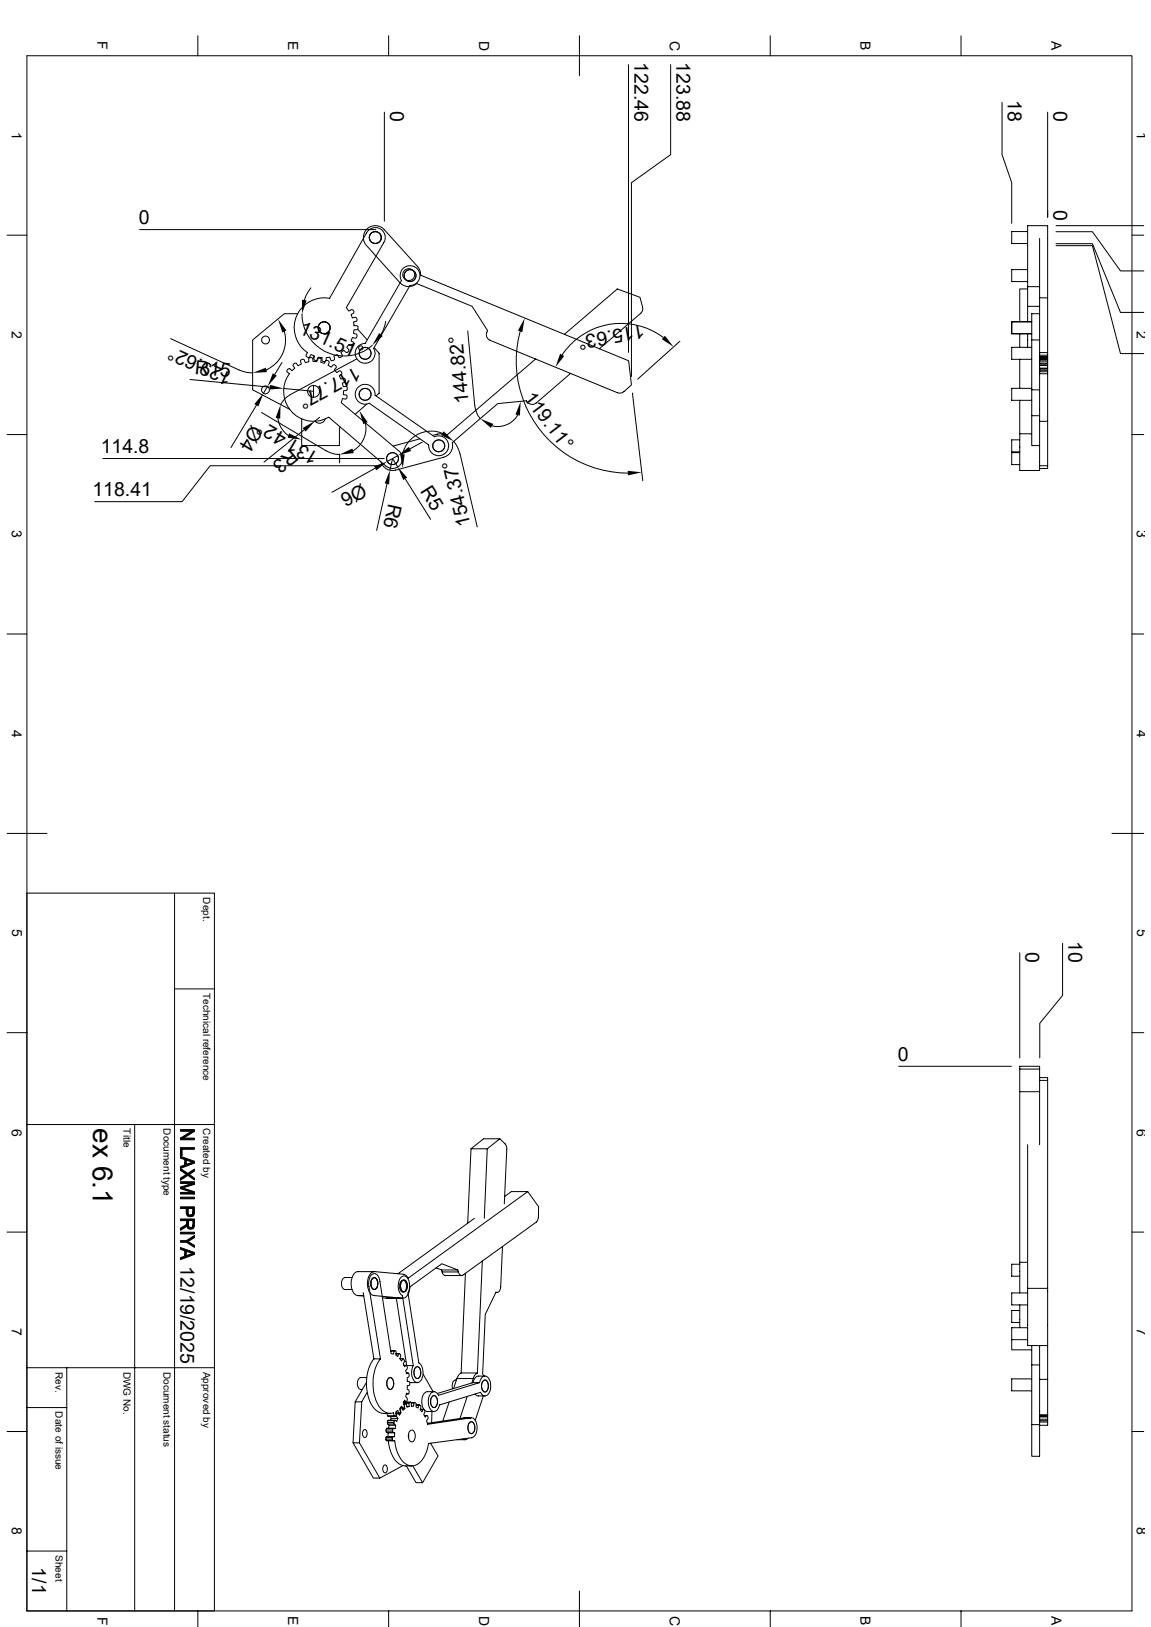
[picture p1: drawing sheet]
<svg xmlns="http://www.w3.org/2000/svg" width="297mm" height="420mm" viewBox="0 0 297 420" stroke-linecap="round" stroke-linejoin="round" font-family="sans-serif">
<g fill="none" stroke="#000" stroke-width=".26">
<path d="M6.9 14.4h285.2v401.4h-285.2zM51.1 9.2v5.2M100.3 9.2v5.2M149.5 9.2v10.4M162.2 16.7v74.3M173.1 16.7v23.2l-10.2 7.3v50M198.8 9.2v5.2M248 9.2v5.2M99.2 29v28.1M258.6 26.5v13.4l2.5 7.3v10.5M270.3 29v27.1M36 59.3h61"/>
<path d="M94.8 59a3.1 3.1 0 0 1 4.3 .3l8.7 9.5 .7 1.4v.8l53.7 22.1 .7 6.3-1.9 1.7a1.58 1.58 0 0 1-1.7 .3l-32.9-13.6a1.61 1.61 0 0 1-.6-2.5l-4-6.2-14.3-5.9a3.1 3.1 0 0 1-4.3-.3l-8.6-9.5a3.1 3.1 0 0 1 .2-4.4zM94.9 59.6a2.56 2.56 0 0 1 3.5-.3 2.56 2.56 0 0 1 .6 3.4l-9.6 16.7 .6 .9 .7-.4 .4 .1 .3 .4-.1 .4-.7 .4 .3 .9 .8-.2 .3 .2 .2 .5-.2 .3-.8 .2 .2 1h.8l.2 .2v.6l-.2 .2h-.8l-.2 1 .8 .2 .2 .3-.2 .5-.3 .2-.8-.2-.3 .9 .7 .4 .1 .3-.3 .5-.4 .1-.7-.4-.5 .8 .5 .6-.3 .7h-.4l-.6-.6-.7 .6 .3 .7-.1 .3-.4 .3-.4-.1-.4-.7-.9 .4 .3 .8-.3 .3-.5 .1-.3-.1-.2-.8-.9 .1v.8l-.3 .2h-.5l-.3-.2v-.8l-.9-.1-.2 .8-.4 .1-.7-.4 .3-.8-.9-.4-.5 .7-.8-.2v-.3l.3-.7a7.7 7.7 0 0 1-2.8-9.3 7.7 7.7 0 0 1 8.5-4.7zM265.2 59.8h-4.1v3.1h4.1M272.5 59.8h9.4l7.2 10.1h6M272.5 58.3h22.6M1.8 60.7h5.1M80.2 74.3l-1.2 2-.5 1.2M104 69.3a2.58 2.58 0 0 1 4.2 .8 2.58 2.58 0 0 1-2.4 3.6l-9.4 16.2a2.57 2.57 0 0 1-1.3 3.7 2.57 2.57 0 0 1-3.4-1.9 2.57 2.57 0 0 1 2.5-3.1l9.4-16.2a2.68 2.68 0 0 1 .4-3.1zM265.2 69.6h-4.1v3.1h4.1M265.2 74v-15.7h5.1v18.6h-2M265.2 74.6h-2.1v8.5M265.2 74v5.1"/>
<path d="M265.2 74h3.1M268.3 76.9v4.1M268.3 79.1h-3.1v4M268.3 61.6v15.3M270.3 76.9v14.1M272.5 63.4h9.4l7.2 27.9h6M272.5 62.9h9.4l7.2 17.7h6M292.1 60.7h3M44 87.4l17.7 8.1 1.1 .4 2.4 .4M49 98l20.7 1.9M69 99.7l-1 1.8M72.8 93.6l-1.9 3"/>
<path d="M73.4 85.6a8.5 8.5 0 0 1-4.7 9.9M74.4 95.2h.4l.6 .5 .7-.7-.5-.6 .1-.4 .4-.3 .4 .1 .4 .6 .9-.4-.3-.8 .2-.3 .4-.2 .4 .1 .3 .8 .9-.2-.1-.8 .3-.3h.5l.3 .2 .1 .8h.9l.2-.7 .3-.2 .5 .1 .2 .3-.1 .7 .9 .3 .3-.7 .4-.1 .4 .2 .2 .4-.3 .7 .8 .5 .5-.6 .3-.1 .4 .4 .1 .4-.5 .6 .6 .7 .7-.5 .3 .1 .3 .4v.4l-.7 .4 .5 .9 .7-.3 .3 .2 .2 .5-.1 .3-.8 .3 .3 .9 .7-.1 .3 .3v.5l-.2 .3-.8 .1v1l.8 .1 .2 .3-.1 .5-.3 .2-.8-.1-.3 1 14.7 12.4a2.58 2.58 0 0 1 .5 3.7 2.58 2.58 0 0 1-3.8 .2l-14.7-12.5a7.7 7.7 0 0 1-9.6-1.5 7.7 7.7 0 0 1-.5-9.7l-.7-.5v-.4zM76.8 81h-3.4l-8.2 6.8v12.8l9.6 5.1M77.9 81a10.9 10.9 0 0 0 6.5 10 10.9 10.9 0 0 0 11.7-1.8M81 91.9v.5M81 99.5l-.1 3.1M82.1 92.4h1M91.3 83.9l.2 .2M92 92.7l-17.1 9.2a6.6 6.6 0 0 0-2.5 2.5M92.3 85l2.4 2.7M96.6 89.7l1.2 1.5v10.3l-.8 .7M99.5 83l-.2 1.2-1 2.2"/>
<path d="M120.7 85.4l1.8 19.3a6.6 6.6 0 0 0 1.4 3.4M134.2 85.5a29 29 0 0 0 27.8 36.6M138.2 92.7l-22.9 19.7a4.3 4.3 0 0 0-3.7 0M145.6 86.3l13.7-11.7 5.8 2.2 .7 2.5a1.5 1.5 0 0 1-.4 1.6l-10.8 9.1M147.2 96.4l-8.9 7.7a1.72 1.72 0 0 1-2.5-.6l-7.4 .7-11.7 10.1a3.1 3.1 0 0 1-2.2 3.7l-12.4 3.4a3.1 3.1 0 0 1-3.8-2.2M171.2 87.1a18.3 18.3 0 0 0-26.2 4.5M175.4 88.1l-10.9 9.8M263.1 86.1v3.6M263.1 92.8v7.4M265.2 86.1v3.6M266.2 87.8v12.8h2.1v20.9h-5.2v-18.2M266.2 83.1h-5.1v3h5.1"/>
<path d="M266.2 89.7h-5.1v3.1h5.1M268.3 87.8v-6.8h-2.1v6.8h2.1v12.8M268.3 92h2v.3h-2h2v.3h-2M268.3 91.7h2v.3M268.3 91h2v.7M268.3 95.2h2M268.3 95.2h2v.4h-2M270.3 95.6v.4h-2M270.3 96v.5h-2M270.3 96.5v12.3M270.3 92.6l-2 .1M270.3 92.7v.2h-2"/>
<path d="M270.3 92.9v.3h-2M270.3 93.2v.5h-2M270.3 93.7v.3h-2M270.3 94v.4h-2M270.3 94.4v.6h-2M270.3 95v.2M1.8 112.2h5.1M26.5 118.4h72.6M66.2 104.6l-6.6 10.9M67.5 106.5l16.7 9.9 2.2 .8 1.2 .1M71.7 107.9a6.5 6.5 0 0 0 2.7 4.5M73.2 100.3l7.7 .7"/>
<path d="M77.9 108.1v6.9h9.7v-4.5l.3-.2M78.5 111l-10.4 8.3M82.5 107.7l-1.2 1M83.9 108.1a1.58 1.58 0 0 1-2.6 .7M87.6 117.2v2.3M92.1 100.3a2.57 2.57 0 0 1 3-.9 2.57 2.57 0 0 1 1.7 2.6l15.3 10.7a2.58 2.58 0 0 1 3.6 1.7 2.58 2.58 0 0 1-2.3 3.2 2.58 2.58 0 0 1-2.8-2.7l-15.3-10.8a2.57 2.57 0 0 1-3.1-.7 2.57 2.57 0 0 1-.1-3.1zM94.3 109.3a6.7 6.7 0 0 1-3.2 7.1M94.7 104.3l-3 2.6M102.7 117.6l-2.8 1.5M108.4 113.3l-7 1.8M109 114.1l-3.2 1.8M114.1 111.8a7.6 7.6 0 0 0-10.3 5.5"/>
<path d="M117.1 113.9l1.2 2.1 .4 1.1 4.4 18.9M133.6 107.1a6 6 0 0 1-6.6 2.8M163.2 101.5l2.7 22.6M263.1 113.5h-2v3.1h2M263.1 116.8h-2v3.1h2M263.1 112h3.1M266.2 100.6v6.7h2.1M266.2 107.3v7.7h2.1M266.2 100.2h-5.1v3.1h5.1M268.3 108.8h2M270.3 108.8v11.4M292.1 112.2h3"/>
<path d="M96.8 120.9l-11.2 6.2M97.4 120.2h-43.2l-7.2 9.3h-22.6M99.9 124.9l-2.7 12M102.7 120.6l-1.4-2.2-.7 3M104.6 123.6l6.5 10.5M268.3 120.2h2M270.3 120.2v.7h-2M1.8 163.7h5.1M292.1 163.7h3M1.8 215.1h10.3M286.9 215.1h8.2M6.9 230.5h48.4v185.3"/>
<path d="M45 230.5v185.3M45 255.3h10.3M263.1 246v27.1M274.2 243.5v13.5l-5.9 7.2v8.9M1.8 266.6h5.1M231.9 275.3h29.1M263.1 276v5.8h5.2v13.7M263.1 275.3v.7h5.2v5.8M263.1 275.3h5.2v.7M263.1 275.3h.1M268.3 278.9h2v53.7M268.3 278.2h2v.7"/>
<path d="M292.1 266.6h3M6.9 290.3h48.4M34.8 290.3v125.5M121.5 296.5l3.3-2.5h4.2l-3.3 2.5zM121.5 296.5l-.8 19.3M125.7 296.5l-.7 18M129 294l1.3 1.3 .5 1-.7 14.5M263.1 281.8v44h2.1M265.2 295.5v37.1M1.8 318.1h5.1M122.4 314.5l-19.7 14.3M130.2 308.9l1.8-1.3h4.2l-30.9 22.3a1.65 1.65 0 0 0-1.2-1l-7.4-.6a2.59 2.59 0 0 0-1.9 2.9 2.82 2.82 0 0 0 1.7 3.2l7.4 .7"/>
<path d="M136.2 307.6l2.8 3.9-.1 2.6-.3 1.1-19.1 13.9a.85 .85 0 0 1-1.2-.8M292.1 318.1h3M90.8 329.8h-1.8a1.79 1.79 0 0 0 0 3.1h1.8M92.3 334.4l1.6 .2M92.3 334.4h1.6M93.7 333.7l2.8 17.1h1.7M96.1 330a.86 .86 0 0 1 1 0 .86 .86 0 0 1 .4 .9v.8a.9 .9 0 0 1-.9 1.2 .9 .9 0 0 1-.9-1.2v-.8zM96.6 328.3h-4.2a2.74 2.74 0 0 0-1.8 3 2.91 2.91 0 0 0 1.7 3.1M98.7 335l5.2 .1M102.3 335.1l2.6 17.4h1.7M103.4 329.8a1.04 1.04 0 0 1 1-.4 1.04 1.04 0 0 1 .8 .7l.5 1.5-.1 1.2-.3 1 2.8 18a3.5 3.5 0 0 1 .1 4.9 1.18 1.18 0 0 1-1.7-1l-.3-1.7 .4-1.5-2.8-18.1a3.6 3.6 0 0 1-.4-4.6zM103.5 330.7a.86 .86 0 0 1 1 0 .86 .86 0 0 1 .4 .9v.8a.9 .9 0 0 1-.9 1.1 .9 .9 0 0 1-.9-1.1v-.8z"/>
<path d="M103.6 330.8l.2-.2a.7 .7 0 0 1 .8-.1 .7 .7 0 0 1 .4 .7 1.78 1.78 0 0 1-.8 2.3 1.86 1.86 0 0 1-.6-2.7zM103.8 330.6a.7 .7 0 0 1 .8-.1 .7 .7 0 0 1 .4 .7 1.78 1.78 0 0 1-.8 2.3 1.89 1.89 0 0 1-.4-2.9zM112.5 327.3l1.5 .5h4.2l-4.2-1.6-8.2 6a2.56 2.56 0 0 1-1.9 2.9M114 327.8l.1 .5M114.1 328.3a.96 .96 0 0 0 .8 1h4.2M114.1 328.3h4.2M118.2 327.8l.1 .5M120.1 328.7l-1.1 25.7h4.2M124.5 325.5l-1.3 28.9M127.9 333.6h.4M129.7 321.7l-.5 10.9-.5 .9-.7 .1-2.8 5.7-.7 15.4 .4 .5M263.1 326.3h-2v3.1h2"/>
<path d="M263.1 338.3h-2v3.1h2M263.1 336.8v5.9M263.1 325.8v8M265.2 333.8h-4.1v3h4.1M265.2 332.6v14.7h5.1M265.2 332.6h5.1M270.3 332.6v14.7M6.9 353.1h48.4M17.2 353.1v62.7M94.6 356.8l-2.9 5.1h1.6l-.5 10.5M94.7 355.6h-1.6a1.79 1.79 0 0 0 0 3.1h.4M94.7 359.4l-1.4 2.5"/>
<path d="M96.5 350.8a11.7 11.7 0 0 0-.2 12.4 4.1 4.1 0 0 0 4.4 1.7M98.2 350.8a11.5 11.5 0 0 0 0 12.8 3.1 3.1 0 0 0 3.4 1.1l.1 .8M100.2 355.8a.73 .73 0 0 1 .8-.1 .73 .73 0 0 1 .5 .7 1.78 1.78 0 0 1-.8 2.3 1.86 1.86 0 0 1-.5-2.9zM100.8 348.6h1.1l-.2 .2M100.8 348.8h.9l-.1 .7-.7-.1-3.1-19.6a1.23 1.23 0 0 0-1.3-1 1.23 1.23 0 0 0-1.2 1.2l-.2 1.6 3.1 19.2M101.9 348.6l.3 .1v.4v.7l.5 .4 .2-.7h-.7M102.2 349.4h.9l-.2 .1M103.1 349.4l.3 .7-.2 .6 .4 .6 .3-.6h-.7M103.9 350.7l.5 .5-.3 .8 .3 .8 .4-.4h-.6M104.4 351.5h.4M104.8 352.4l.3 .6v.4l-.4 .3 .2 .9 .4-.2h-.4M104.9 352.5h.1"/>
<path d="M105.1 356.4l.2 .2M105.3 354.4l.2 .2 .1 .5-.1 .3-.4 .2v1h.5l.1 .8-.1 .3h-.5v.9l.4 .2v.9l-.6 .1M105.3 359.8l-.4-.2-.2 .9 .4 .4-.1 .8-.8 .2M105.7 356.8l2 .1M107.2 353a.86 .86 0 0 1 1 0 .86 .86 0 0 1 .3 .9v.8a.89 .89 0 0 1-.8 1.2 .89 .89 0 0 1-.9-1.2v-.8zM109.2 354.7l2.5 4.5M112 359.2h-1.7a2.49 2.49 0 0 0-1.4 3.2 1.91 1.91 0 0 0 1.4 2h1.7M117.8 356.2a1.33 1.33 0 0 0-1.1 1.9l.1 .4M117.9 355.9l-.8 2.5M117.9 355.9h4.2M119 354.4l-.6 .6-.5 .9M122 356.9h1.7l-10.5 3.3a1.21 1.21 0 0 0-1.3-1 1.21 1.21 0 0 0-1.1 1.1 3.3 3.3 0 0 0 1 4.1 1.63 1.63 0 0 0 1.6-1.7l10.6-3.3a1.21 1.21 0 0 0 1.2 .9 1.21 1.21 0 0 0 1.2-1 3.3 3.3 0 0 0-1.1-4.1 1.63 1.63 0 0 0-1.6 1.7"/>
<path d="M122 356.9l-9.1 2.8M122.1 355.9l-.3 1.1M122.6 359.9l.5 .4h2M123.2 354.4l-.6 .6-.5 .9M124.7 356.4a.7 .7 0 0 1 .8-.1 .7 .7 0 0 1 .4 .7 1.73 1.73 0 0 1-.8 2.3 1.89 1.89 0 0 1-.4-2.9zM125.1 355.2h-1.7a1.74 1.74 0 0 0-1.4 1.7M265.2 342.7h-4.1v3.1M265.2 345.8h-4.1v2.6h5.1M266.2 352.3v15.4h2.1v8.2h-2.1v-8.2M266.2 347.3v5h2.1M266.2 355.9h-5.1v3.1h5.1M268.3 356.1v11.6"/>
<path d="M268.3 347.3v8.8h2M270.3 356.1v9.1M270.3 347.3v8.8M1.8 369.5h5.1M6.9 363.3h10.3M91.1 372.4l5.3 9.2h1.6l6-3.3M91.7 361.9l-.6 10.5h1.7l5.2 9.2M93.9 369.1a.83 .83 0 0 1 .9 .4 .83 .83 0 0 1-.1 1l-.5 .6a1.12 1.12 0 0 1-.3-2zM99.1 378.2a.88 .88 0 0 1 .9 .5 .88 .88 0 0 1-.1 .9l-.1 .3a.42 .42 0 0 1-.7 .2l-.3-.8zM99.6 371.2v.5h1.7l.1 .2M99.6 369.4l.1 .3 2.2 .2M99.7 368.9l-.1 .5h1.7l.1 .3"/>
<path d="M99.7 369.7l2.2 .2-.1 .9M99.9 364.9l.1 .6h1.7l.2 .1M99.9 367.2l.1 .4h1.7l.4 .3M100 367.6l.4 .3h1.7l-.2 .9-2.1-.1-.1 .2h1.6v.5M100.1 366.7l-.2 .5h1.7l.1 .4M100.1 370.8l-.4 .1M100.2 369.9l-.1 .9h1.7l-.5 .1M100.2 371.9a7.9 7.9 0 0 0 3.3 6.3l1.1 .2h1.7M100.4 367.9l-.1 .8M100.7 365.6l.3 .5h1.7l-.3 .8-.4-.3-1.9 .1h1.7l-.2 .5M101 366.1l-.2 .5M101.2 371.2l.1-.3h-1.6l-.1 .3h1.6l.1 .5"/>
<path d="M101.5 368.7l-.2 .2M102 366.6l-.2 .1M102.2 364.7l.9 .1M102.3 365.3v.3h-.4M102.3 365.6l.4 .5M102.5 364.9l-.3 .4M102.7 364.8l-.5 .1M102.9 364.7l-.2-.6-.5 .3v1.1l-2 .1-.2-.1M103.3 363.7l.2 1h-.2M103.3 363.4h.4l.3 .7 .5-.5M103.5 364.7l-.4 .6-.4-.5h-.5M103.5 363.4l-.3 .3"/>
<path d="M103.9 363.5l-.3-.5-.4 .6 .2 .6-.1 .4-.2 .2h-.4M104.1 362h1.6l-.2 .2h-1.4M104.1 362.4l.8 .1 .1 .8 .6-.2M104.2 362h1.8l.2 1h.5l.1-.8M104.4 362.5l.1 1.1h-.7M104.7 362.4l-.4 .1M104.8 361.9l-.4-.5-.3 .8 .3 .9-.3 .4h-.3M105.4 370.6l.1 .2M105.4 370.2v1M105.5 362.2l.1 .9h-.6M105.8 369.4a.7 .7 0 0 1 .8-.2 .7 .7 0 0 1 .4 .7 1.78 1.78 0 0 1-.7 2.3 1.89 1.89 0 0 1-.5-2.8zM106 362h-.3"/>
<path d="M106 362l1.3 .1 .1 1.1 .5 .3 .2-.7M106.2 363h.1M106.5 378.4l2.6 4.3M107 362l-.2 .2h-.7M107.4 362.6h.8l.3 .3-.1 1 .5 .5 .3-.6M108.2 362.6l-.8 .2M109.4 363.8h-.9h.9l.2 .7-.3 .6 .4 .7 .4-.4M109.5 365.4l.8 .1 .2 .4-.4 .8 .3 1 11-1.7h-1.7h.3h1.6M111.2 372.5l1.8 3.3-3.9 6.9h-1.7l-2.5-4.3M111.5 364.4l-.1 2.9M111.5 360.5a.73 .73 0 0 1 .8-.2 .73 .73 0 0 1 .5 .7 1.73 1.73 0 0 1-.8 2.3 1.86 1.86 0 0 1-.5-2.8zM115.9 361.9l-1.6 4.9"/>
<path d="M117.9 371.6h2.1M119.7 366l-9.4 1.4M120.6 360.5l-1.9 5.6M120.8 371.2a1.04 1.04 0 0 1-1.5 .2M121.2 367.2a.86 .86 0 0 1 1 0 .86 .86 0 0 1 .3 .9 1.32 1.32 0 0 1-1.1 1.9 2.06 2.06 0 0 1-.2-2.8zM121.4 366a1.46 1.46 0 0 1 1.6 1.5 2.87 2.87 0 0 1-1.3 3.6l-11.1 1.5a7.3 7.3 0 0 1-3.1 5.5 3.3 3.3 0 0 1-4.3-1.8l-.8-1.6-.5-2.8h-2.2l-.1-.2M124.7 360.3l-2.1 6.3M268.3 366.4h2v.3M268.3 366.7h2v.4h-2M268.3 365.2h2M270.3 367.1v.8h-2M270.3 365.2v.2h-2"/>
<path d="M270.3 365.4l-2 .1M270.3 365.5v.3h-2M270.3 365.8v.6M292.1 369.5h3M6.9 400.4h10.3M51.1 415.8v4.1M100.3 415.8v4.1M149.5 410.7v9.2M198.8 415.8v4.1M248 415.8v4.1"/>
<circle cx="96.8" cy="61.3" r="1.54"/>
<circle cx="105.5" cy="70.9" r="1.54"/>
<circle cx="105.8" cy="71.1" r="1.54"/>
<circle cx="68.5" cy="87.7" r="1.02"/>
<circle cx="83.6" cy="84.6" r="1.54"/>
<circle cx="94.2" cy="91.2" r="1.54"/>
<circle cx="68.5" cy="100.7" r="1.03"/>
<circle cx="80.9" cy="101" r="1.54"/>
<circle cx="94.2" cy="101.8" r="1.54"/>
<circle cx="101.3" cy="118.4" r="1.54"/>
<circle cx="113.2" cy="115.1" r="1.56"/>
</g>
<g fill="#000" stroke="#000" stroke-width=".26">
<path d="M46.6 293.8h3.6v.4h-3.6z" fill-rule="evenodd"/>
<path d="M46.6 291.6h3.6v.5l-3.6-.1z" fill-rule="evenodd"/>
<path d="M46.6 293.8l2.8-1.8 .8 .1-2.8 1.7z" fill-rule="evenodd"/>
<path d="M46.6 296.2h3.6v.5h-3.2v1.6h-.4z" fill-rule="evenodd"/>
<path d="M46.6 309h3.6v.5h-3.6z" fill-rule="evenodd"/>
<path d="M46.6 318.1h3.6v.4h-3.6z" fill-rule="evenodd"/>
<path d="M46.6 317l1.4-.9 .2-.5v.8l-.2 .3-1.4 .9z" fill-rule="evenodd"/>
<path d="M46.6 301.6l1.9 1.3-.5 .2-1.4-1z" fill-rule="evenodd"/>
<path d="M48.5 312v.8a.65 .65 0 0 0 .6 .8 .65 .65 0 0 0 .6-.8l.1 1.1-.4 .2-.9-.2z" fill-rule="evenodd"/>
<path d="M48.6 315.1v.9a.62 .62 0 0 0 .5 .9 .62 .62 0 0 0 .7-.8v1.1l-.6 .1-.6-.1z" fill-rule="evenodd"/>
<path d="M46.6 307.8h3l.6 .4h-3.6z" fill-rule="evenodd"/>
<path d="M46.6 305.1h3.6v.6l-.5-.2h-3.1z" fill-rule="evenodd"/>
<path d="M46.6 298.5l3.6 1.3v.4l-2.2-.7-.3 1.2v-1.4l-1.1-.3z" fill-rule="evenodd"/>
<path d="M48 299.5v1.1l1.7-.6 .5 .2-3.6 1.4v-.5l1.1-.4z" fill-rule="evenodd"/>
<path d="M46.6 304.1l3.6-2.3v.5l-3.6 2.4z" fill-rule="evenodd"/>
<path d="M48.5 303.4l.3-.2 .3 .2 1.1 .7v.5z" fill-rule="evenodd"/>
<path d="M46.6 306.5l3.6 1.1v.6l-.6-.4-3-1z" fill-rule="evenodd"/>
<path d="M46.6 306.5l3.1-1 .5 .2-3.1 1z" fill-rule="evenodd"/>
<path d="M46.6 311.5h3.6l-.2 2.1-.2 .3-.1-1.9h-1.2l-.1 1.9-.4-.8v-1.1h-1.4z" fill-rule="evenodd"/>
<path d="M46.6 314.7h3.6v1.8l-.2 .4-.1 .2-.1-2h-1.2v2l-.4-.7v-1.3h-1.6z" fill-rule="evenodd"/>
<path d="M48.1 320.3l2.1-1.4v.6l-1.7 1z" fill-rule="evenodd"/>
<path d="M46.6 320.3h1.5l2.1 1.2v.5l-2.1-1.3h-1.5z" fill-rule="evenodd"/>
<path d="M46.6 322l3.6 1.3v.5l-2.2-.8-.3 1.3v-1.4l-1.1-.4z" fill-rule="evenodd"/>
<path d="M48 323v1.1l1.7-.5 .5 .2-3.6 1.4v-.5l1.1-.4z" fill-rule="evenodd"/>
</g>
<g fill="#000">
<path d="M77.9 77.3l1.2 .3-1.2 3.4zM65.2 96.3l3.4-1.4 .3 1.2zM69.7 99.4l3.5 .9-3.6 .2zM70.4 96.4l1 .6-2.4 2.7zM71.8 82.4l2.1 2.9-1 .6zM97.8 86l1 .7-2.7 2.5zM135.4 82.1l-.6 3.6-1.2-.4zM144.5 91.3l1.1 .6-2.3 2.9zM171.6 86.7l2.2 2.8-3-2zM68 101.5l-1.3 3.4-1.1-.6zM72.4 104.4l-.1 3.7-1.2-.2zM74.6 111.8l3.3 1.7-3.6-.5z"/>
<path d="M78.1 110.5l3.2-1.8-2.4 2.7zM87.6 117.3l3.3-1.5 .4 1.2zM92.8 106l2.1 3-1.1 .5zM103.3 117.3h1.1l-.5 3.6zM102.7 117.6l2.8-2.2 .6 1zM114.5 111.3l2.6 2.6-3.3-1.6zM123.9 108.1l3.4 1.3-.6 1zM134.4 103.6l-.2 3.7-1.2-.3zM96.5 120.4l3.4-1.3-2.8 2.3zM100.6 121.4l-.2 3.7-1.1-.3zM102.7 120.6l2.4 2.7-1 .6zM162 121.5l3.6 .4-3.5 .8z"/>
</g>
<text font-size="7.2" x="23.9" y="291.3" transform="rotate(90 23.9 291.3)">ex 6.1</text>
<g font-size="5">
<text x="163.7" y="16.1" transform="rotate(90 163.7 16.1)">122.46</text>
<text x="174.6" y="16.1" transform="rotate(90 174.6 16.1)">123.88</text>
<text x="100.7" y="28.7" transform="rotate(90 100.7 28.7)">0</text>
<text x="260.1" y="25.9" transform="rotate(90 260.1 25.9)">18</text>
<text x="271.9" y="28.7" transform="rotate(90 271.9 28.7)">0</text>
<text x="35.8" y="57.8">0</text>
<text x="271.9" y="54.3" transform="rotate(90 271.9 54.3)">0</text>
<text x="166.1" y="83.7" transform="rotate(170 166.1 83.7)">115.63°</text>
<text x="76.9" y="85.9" transform="rotate(24 76.9 85.9)">131.51°</text>
<text x="91.9" y="94.4" transform="rotate(152 91.9 94.4)">117.77°</text>
<text x="50.2" y="96.6" transform="rotate(6 50.2 96.6)">R15</text>
<text x="60.2" y="96.5" transform="rotate(-156 60.2 96.5)">129.62°</text>
<text x="120.9" y="104" transform="rotate(-95 120.9 104)">144.82°</text>
<text x="135" y="102.7" transform="rotate(53 135 102.7)">119.11°</text>
<text x="65" y="109.6" transform="rotate(121 65 109.6)">Ø4</text>
<text x="26" y="116.9">114.8</text>
<text x="75" y="115.7" transform="rotate(141 75 115.7)">R3</text>
<text x="82.6" y="117.2" transform="rotate(-149 82.6 117.2)">131.42°</text>
<text x="93.3" y="124.6" transform="rotate(151 93.3 124.6)">Ø6</text>
<text x="23.9" y="128">118.41</text>
<text x="100.3" y="129.8" transform="rotate(102 100.3 129.8)">R6</text>
<text x="108.3" y="126.7" transform="rotate(58 108.3 126.7)">R5</text>
<text x="121.5" y="135.5" transform="rotate(-103 121.5 135.5)">154.37°</text>
<text x="264.6" y="245.7" transform="rotate(90 264.6 245.7)">0</text>
<text x="275.7" y="242.9" transform="rotate(90 275.7 242.9)">10</text>
<text x="231.7" y="273.8">0</text>
<text x="46.6" y="326.9" transform="rotate(90 46.6 326.9)">12/19/2025</text>
<text x="8.3" y="404.6" transform="rotate(90 8.3 404.6)">1/1</text>
</g>
<g font-size="3.6">
<text x="25.1" y="10.7" transform="rotate(90 25.1 10.7)">F</text>
<text x="74.4" y="10.6" transform="rotate(90 74.4 10.6)">E</text>
<text x="123.6" y="10.5" transform="rotate(90 123.6 10.5)">D</text>
<text x="172.8" y="10.5" transform="rotate(90 172.8 10.5)">C</text>
<text x="222.1" y="10.6" transform="rotate(90 222.1 10.6)">B</text>
<text x="271.3" y="10.6" transform="rotate(90 271.3 10.6)">A</text>
<text x="3.1" y="34" transform="rotate(90 3.1 34)">1</text>
<text x="293.4" y="34" transform="rotate(90 293.4 34)">1</text>
<text x="3.1" y="85.4" transform="rotate(90 3.1 85.4)">2</text>
<text x="293.4" y="85.4" transform="rotate(90 293.4 85.4)">2</text>
<text x="3.1" y="136.9" transform="rotate(90 3.1 136.9)">3</text>
<text x="293.4" y="136.9" transform="rotate(90 293.4 136.9)">3</text>
<text x="3.1" y="188.4" transform="rotate(90 3.1 188.4)">4</text>
<text x="293.4" y="188.4" transform="rotate(90 293.4 188.4)">4</text>
<text x="3.1" y="239.9" transform="rotate(90 3.1 239.9)">5</text>
<text x="293.4" y="239.9" transform="rotate(90 293.4 239.9)">5</text>
<text x="3.1" y="291.3" transform="rotate(90 3.1 291.3)">6</text>
<text x="293.4" y="291.3" transform="rotate(90 293.4 291.3)">6</text>
<text x="3.1" y="342.8" transform="rotate(90 3.1 342.8)">7</text>
<text x="293.4" y="342.8" transform="rotate(90 293.4 342.8)">7</text>
<text x="3.1" y="394.3" transform="rotate(90 3.1 394.3)">8</text>
<text x="293.4" y="394.3" transform="rotate(90 293.4 394.3)">8</text>
<text x="25.1" y="417.3" transform="rotate(90 25.1 417.3)">F</text>
<text x="74.4" y="417.2" transform="rotate(90 74.4 417.2)">E</text>
<text x="123.6" y="417.1" transform="rotate(90 123.6 417.1)">D</text>
<text x="172.8" y="417.1" transform="rotate(90 172.8 417.1)">C</text>
<text x="222.1" y="417.2" transform="rotate(90 222.1 417.2)">B</text>
<text x="271.3" y="417.2" transform="rotate(90 271.3 417.2)">A</text>
</g>
<g font-size="2.6">
<text x="52.5" y="231.6" transform="rotate(90 52.5 231.6)">Dept.</text>
<text x="52.5" y="256.3" transform="rotate(90 52.5 256.3)">Technical reference</text>
<text x="31.9" y="291.3" transform="rotate(90 31.9 291.3)">Title</text>
<text x="42.2" y="291.3" transform="rotate(90 42.2 291.3)">Document type</text>
<text x="52.5" y="291.3" transform="rotate(90 52.5 291.3)">Created by</text>
<text x="14.4" y="354.1" transform="rotate(90 14.4 354.1)">Rev.</text>
<text x="31.9" y="354.1" transform="rotate(90 31.9 354.1)">DWG No.</text>
<text x="42.2" y="354.1" transform="rotate(90 42.2 354.1)">Document status</text>
<text x="52.5" y="354.1" transform="rotate(90 52.5 354.1)">Approved by</text>
<text x="14.4" y="364.4" transform="rotate(90 14.4 364.4)">Date of issue</text>
<text x="14.4" y="401.4" transform="rotate(90 14.4 401.4)">Sheet</text>
</g>
</svg>
